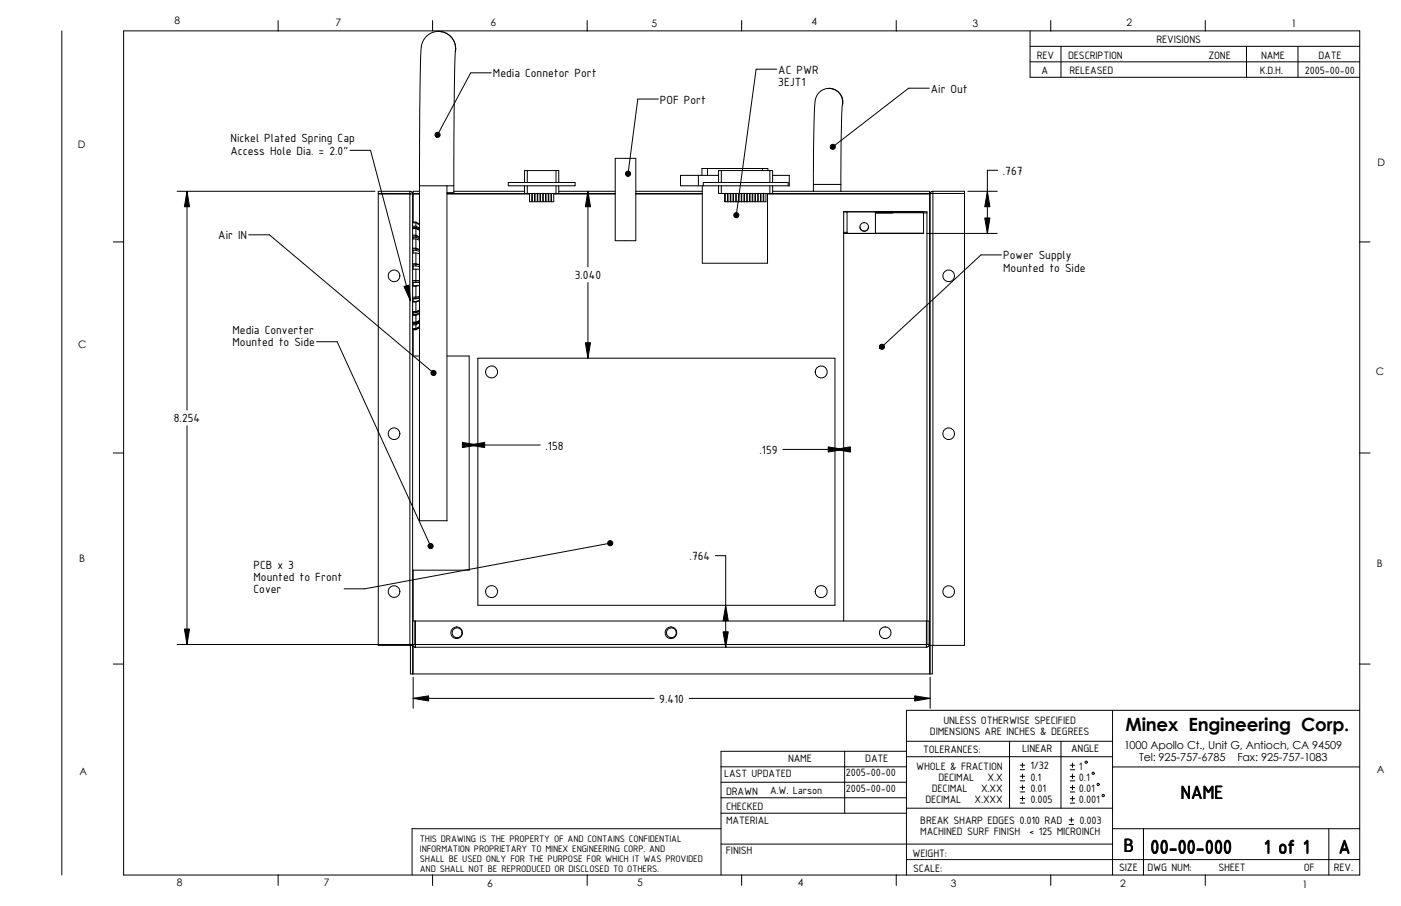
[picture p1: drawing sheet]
<svg xmlns="http://www.w3.org/2000/svg" width="432mm" height="279mm" viewBox="0 0 432 279" stroke-linecap="round" stroke-linejoin="round" font-family="sans-serif">
<g fill="none" stroke="#000" stroke-width=".31">
<path d="M19 9.5v260.4M38.1 9.5h381v260.4h-381zM85.7 6.3v3.2M133.3 6.3v3.2M135.1 9.7a5.8 5.8 0 0 0-5.4 6.5l-.3 17.5-.1 23.6M135.1 9.7a5.3 5.3 0 0 1 5.3 5.3M135.1 9.7h.1M135.1 9.7h-.5M135.2 9.7a5.3 5.3 0 0 1 5.3 5.3M140.3 15.9l-.3 10.7-.1 30.7M140.4 15v.9M181 6.3v3.2"/>
<path d="M228.6 6.3v3.2M276.2 6.3v3.2M317.5 14.3h101.6M317.5 19.1h101.6M317.5 9.5v14.3h101.6M323.9 6.3v3.2M327 14.3v9.5M371.5 6.3v3.2M384.2 14.3v9.5M400 14.3v9.5M151.4 22.5h-6.3l-10.2 19.1M202.9 30.5h-6.3l-3 23.1"/>
<path d="M239.4 21.3h-6.4l-6.1 45.1M255.5 27.2a4.7 4.7 0 0 0-4.4 5.3l-.4 24.4M255.5 27.2a4.2 4.2 0 0 1 4.1 5.2 4.3 4.3 0 0 0-4.1-5.2zM259.6 32.4l-.4 10.3v14.2M286.4 27.2h-6.3l-23.4 18.1M54.6 59h61M57.6 59l.8 4.8h-1.6zM57.6 59v67.5M107.8 46.4h6.4l12.3 46.4M126.3 59.7l.2 .1M126.3 59l.6 .2 .3 .6h-10.6v139.2h10.6M126.3 59h-9.7v.7h9.7"/>
<path d="M126.3 59v.7M126.3 59.8v139.2M127.3 59.8h2M129.3 57.3v103.3h8.5v-103.3M129.3 57.3h10.6M129.3 59h-2v9.5M129.3 59.7h-2.2l.1 148.1M134.4 41a.79 .79 0 0 1 1.2 .5 .79 .79 0 0 1-1.1 .8l.4-.7-.4 .7-.4-.7zM137.8 59.8h25.4M137.8 59.7h33.6M139.9 57.3v2.1h-2.1M139.9 59h21.8"/>
<path d="M156.7 56.3h20.5v1h-20.5zM161.7 57.3v2.4M162.5 52.6v3.7M162.5 57.3v2.4M163.2 59.7v2.5h.7v-2.5M163.9 59.8h.2M164.1 59.7v2.5h.6v-2.5M164.7 59.8h.2M164.9 59.7v2.5h.7v-2.5M165.6 59.8h.2M165.8 59.7v2.5h.6v-2.5M166.4 59.8h.2"/>
<path d="M166.6 59.7v2.5h.7v-2.5M167.3 59.8h.1M167.4 59.7v2.5h.7v-2.5M168.1 59.8h.2M168.3 59.7v2.5h.7v-2.5M169 59.8h.1M169.1 59.7v2.5h.7v-2.5M169.8 59.8h.2M170 59.7v2.5h.7v-2.5M170.7 59.8h18.9M171.4 52.6h.8v3.7M171.4 59.7h.8"/>
<path d="M171.4 52.6h-9.7v3.7M171.4 52.6v3.7M171.4 57.3v2.4M172.2 57.3v2.4M172.2 59.7h17.4M172.2 59h17.4M181.2 59l.8 4.8h-1.6zM181.2 59v23.3M189.6 48.8h6.4v25.4h-6.4zM193.1 53a.79 .79 0 0 1 1.2 .3 .79 .79 0 0 1-.8 1.1l.1-.8-.1 .8-.7-.5v-.5zM196 59.8h20.5M196 59.7h20.5"/>
<path d="M196 59h20.5M215.2 54.1v3.2M216.5 57.3v23.9h20.1v-21.5M216.8 57.3v-1h26.1v1M218 52v2.1M221.5 57.3v2.4h65.2M221.5 56.3v-3.7h16.6v3.7M221.5 54.1h-11.8v3.2h33.6v-3.2h-5.2M222.3 52.6v3.7M222.3 57.3v2.4M223.3 59.7v2.5h7.7v-2.5M223.5 59.7v2.5"/>
<path d="M224.2 59.7v2.5M224.4 59.7v2.5M225.1 59.7v2.5M225.2 59.7v2.5M225.9 59.7v2.5M226.1 59.7v2.5M226.8 59.7v2.5M226.9 59.7v2.5M227.6 59.7v2.5M227.8 59.7v2.5M228.5 59.7v2.5M228.6 59.7v2.5"/>
<path d="M229.3 59.7v2.5M229.5 59.7v2.5M230.1 59.7v2.5M230.3 59.7v2.5M231.2 59.7v2.5h.6v-2.5M232 59.7v2.5h.7v-2.5M232.9 59.7v2.5h.6v-2.5M233.7 59.7v2.5h.7v-2.5M234.5 59.7v2.5h.7v-2.5M235 52v.6M235.4 59.7v2.5h.7v-2.5M236.6 59.8h49.9"/>
<path d="M236.7 52.6v-.6h-20.4v2.1M237.3 52.6v3.7M237.3 57.3v2.4M238.1 57.3v2.4M238.1 59h48.4v148.8M250.7 56.9v2.1M250.7 56.9h8.5M256.1 44.8a.8 .8 0 0 1 1.1-.1 .8 .8 0 0 1 0 1.2 .8 .8 0 0 1-1.1-.1l.6-.5-.6 .5-.2-.5zM259.2 56.9v2.1M286.7 59.7h10.6M286.7 59.7v148.1M287.5 59l-.5 .2-.3 .4"/>
<path d="M287.5 59h9.8v140h-10.6M287.5 59v140M298.3 59h9.1M304.3 59l.8 4.8h-1.6zM307.5 52.5h-3.2v19.5M34.9 74.6h3.2M76.7 72.4h6.3l50.6 42.6M127.2 78h1M127.2 73.7h1M127.2 76.5h1M127.2 76.7h1M127.2 70.5h1"/>
<path d="M127.2 72.5h1M127.2 72.8h1M127.2 69.7h1M127.2 70.1h1M127.2 68.7h1M127.2 68.5h1l1.1 .6M127.2 70.3h1M127.2 73.2h1M127.2 77.2h1M127.3 70.3v.2M127.3 73.2v.5M127.3 77.2v.8"/>
<path d="M128.2 68.7v1M128.2 70.1v.2M128.2 70.5v2M128.2 72.8v.4M128.2 73.7v2.8M128.2 76.7v.5M128.2 78v3.4M128.2 78l1.1 .2M128.2 76.5l1.1 .4M128.2 73.7l1.1 .4M128.2 76.7l1.1 .4M128.2 72.5l1.1 .5"/>
<path d="M128.2 70.5l1.1 .5M128.2 72.8l1.1 .5M128.2 69.7l1.1 .7M128.2 70.1l1.1 .6M128.2 68.7l1.1 .6M128.2 70.3l1.1 .6M128.2 73.2l1.1 .5M128.2 77.2l1.1 .4M226.4 65.7a.79 .79 0 0 1 1.3 .4 .79 .79 0 0 1-.9 1l.1-.7-.1 .7-.4-.2-.3-.5zM260 65.3h24.6l-14.8 .1v6.5M260 71.6h1.1M261.1 65.3v6.7"/>
<path d="M265 70a1.33 1.33 0 0 0 1.4 1.3 1.33 1.33 0 0 0 1.3-1.3M269.8 65.6l15.9 .1M269.8 65.6h5.3M269.8 65.5h5.3M275.1 65.4v.2M284.6 65.6v6.4h-24.6M285.7 72h21.7M303.5 67.2h1.6l-.8 4.8zM308.7 78.6h-6.4l-30.5 28.3M419.1 74.6h3.2M124.5 88.3l1.5-.4 .5 4.9zM127.2 86.6h2.1h-1.1"/>
<path d="M127.2 83h1M127.2 81.4h1M127.2 88.2h1M127.2 81.5h1M127.2 93.1h1M127.2 97.3h1M127.2 99.4h1M127.2 96.3h1M127.2 92h1M127.2 82h1M127.2 87.1h2.1M127.3 82v1"/>
<path d="M127.3 87.1v1M127.3 92.1v.9M127.3 96.5v.5M127.3 99.7v.2M128.2 81.5v.5M128.2 83v4.1h1.1M128.2 88.2v3.8M128.2 93.1v3.2M128.2 97.3v2.1M128.2 83h1.1M128.2 81.4l1.1 .2M128.2 81.5l1.1 .2"/>
<path d="M128.2 82l1.1 .2M129.1 99l-.9 .4M129.3 91.4l-2.1 .2M129.3 88.1l-1.1 .1M129.3 87.9l-2.1 .2M129.3 95.7l-1.1 .4h-1M129.3 92.8l-1.1 .3M129.3 92.6l-1.1 .4h-1M129.3 96.5l-1.1 .5h-1M129.3 96.8l-1.1 .5M129.3 98.9l-1.1 .5M129.3 99.3l-1.1 .6h-1"/>
<path d="M129.3 99.6l-1.1 .6M129.3 99.1l-1.1 .6h-1M129.3 95.9l-1.1 .4M129.3 96.1l-1.1 .4h-1M129.3 91.8l-1.1 .2M129.3 91.9l-2.1 .2M181.2 87.1v23.4M97.6 105.4h6.3l28.8 63M127.2 100.2h1M127.2 101.3h1M127.2 101.6h1M127.2 101.7h1"/>
<path d="M127.2 109.8h2.1M127.3 101.7v8.1M128.2 100.2v1.1M128.2 101.6v.1M128.2 101.6l1.1-.6-1.1 .7M129.3 100.7l-1.1 .6M133.1 114.4a.8 .8 0 0 1 1.1 .1 .8 .8 0 0 1 0 1l-.6-.5 .6 .5a.8 .8 0 0 1-1.1 .1 .8 .8 0 0 1 0-1.2zM137.8 109.8h6.8v66h-17.4M147.3 110.5h110v76.2h-110zM180.4 105.7h1.6l-.8 4.8zM271.1 106.5a.8 .8 0 0 1 1.2-.2 .8 .8 0 0 1 .1 1.2 .8 .8 0 0 1-1.2 0l.6-.6-.6 .6zM34.9 139.7h3.2"/>
<path d="M57.6 131.3v67.5M142.5 136.4l4.8 .8-4.8 .8zM144.6 137.2l4.8-.8v1.6zM144.6 137.2h21.9M241.2 138.6h18.8M255.3 137.8l4.7 .8-4.7 .8zM257.3 138.6l4.8-.8v1.6zM419.1 139.7h3.2M127.3 175.8v15.7M132.1 167.9a.79 .79 0 0 1 1.2 0 .79 .79 0 0 1-.3 1.2l-.3-.7 .3 .7a.8 .8 0 0 1-.9-.2 .8 .8 0 0 1 0-1zM187.6 166.9l.8-.1 .4 .6-.7 .1 .7-.1a.8 .8 0 0 1-1 .9 .8 .8 0 0 1-.2-1.4zM188.1 167.5l-75.7 14.1h-6.3"/>
<path d="M220.5 171.4h3.2v28.2M54.6 198.8h72.4M56.8 194h1.6l-.8 4.8zM126.5 199v8.8h160M127.2 198.8h158.3M127.2 198.8v-7.3h158.3v8.1M127.3 199.2v8.6M127.9 191.5v7.3l.1 .1M127.9 199.6h157.6M127.9 199.6h.1M128 191.5v8.1l-.6-.2-.2-.6M222.9 194.8h1.6l-.8 4.8z"/>
<path d="M223.7 186.7l.8 4.7h-1.6zM260 191.5v-126.2h25.7v133.5M285.5 198.3h.2M285.7 198.8l-.2 .1M285.7 198.8h.7M285.7 191.5h.7v7.3M286.4 198.8l-.3 .5-.6 .3M287.4 199v8.8h-.7M34.9 204.8h3.2M127.3 215.4l4.8-.8v1.6zM127.3 208.9v9.5M127.3 215.4h74.3"/>
<path d="M212.4 215.4h74.3M281.9 214.6l4.8 .8-4.8 .8zM286.5 207.8h.2M286.7 208.9v9.5M342.9 219.1v50.8M419.1 204.8h3.2M419.1 219.1h-139.7v50.8M222.2 236.5h57.2M260.3 231.7v19.1M279.4 233.4h63.5M279.4 228.6h63.5M279.4 231.7h-57.2v38.1"/>
<path d="M311.1 228.6v20.6M314.4 237.4h1.4M314.4 236h1.4M314.4 239.4h1.4M315.1 235.3v1.4M315.1 238.7v1.4M327 228.6v20.6M329.8 237.4h1.4M329.8 239.4h1.4M329.8 236h1.4M330.5 235.3v1.4M330.5 238.7v1.4"/>
<path d="M342.9 236.5h76.2M222.2 255.6h-95.2v14.3M222.2 250.8h57.2M222.2 241.2h57.2M222.2 246h57.2M279.4 249.2h63.5M314.4 240.8h1.4M314.4 244.2h1.4M314.4 242.8h1.4M314.4 247.6h1.4M314.4 246.3h1.4M315.1 242.1v1.4"/>
<path d="M315.1 245.6v1.4M329.5 254.3h1.4M329.5 252.9h1.4M329.8 240.8h1.4M329.8 244.2h1.4M329.8 247.7h1.4M329.8 246.3h1.4M329.8 242.9h1.4M330.2 252.2v1.4M330.5 242.2v1.3M330.5 245.6v1.4M342.9 255.6h76.2"/>
<path d="M352.4 255.6v14.3M409.6 255.6v14.3M85.7 269.9v3.2M133.3 269.9v3.2M181 269.9v3.2M222.2 260.3h120.7M228.6 269.9v3.2M276.2 269.9v3.2M279.4 265.1h139.7M323.9 269.9v3.2M371.5 269.9v3.2"/>
<circle cx="266.4" cy="70" r="1.34"/>
<circle cx="121.5" cy="85.1" r="1.8"/>
<circle cx="292.4" cy="85.1" r="1.8"/>
<circle cx="151.5" cy="114.7" r="1.86"/>
<circle cx="253.1" cy="114.7" r="1.86"/>
<circle cx="121.5" cy="133.8" r="1.8"/>
<circle cx="292.4" cy="133.8" r="1.8"/>
<circle cx="121.5" cy="182.4" r="1.8"/>
<circle cx="140.8" cy="195.1" r="1.8"/>
<circle cx="140.9" cy="195.1" r="1.52"/>
<circle cx="151.5" cy="182.4" r="1.86"/>
<circle cx="206.8" cy="195.1" r="1.8"/>
<circle cx="206.9" cy="195.1" r="1.52"/>
<circle cx="253.1" cy="182.4" r="1.86"/>
<circle cx="272.8" cy="195.1" r="1.8"/>
<circle cx="292.4" cy="182.4" r="1.8"/>
<circle cx="334.8" cy="235.1" r=".35"/>
<circle cx="336.9" cy="238.5" r=".35"/>
<circle cx="338.5" cy="241.9" r=".35"/>
<circle cx="340" cy="245.3" r=".35"/>
</g>
<g fill="#000">
<path d="M57.6 59l.8 4.8h-1.6zM181.2 59l.8 4.8h-1.6zM304.3 59l.8 4.8h-1.6zM303.5 67.2h1.6l-.8 4.8zM124.5 88.3l1.5-.4 .5 4.9zM180.4 105.7h1.6l-.8 4.8zM144.6 137.2l4.8-.8v1.6zM142.5 136.4l4.8 .8-4.8 .8zM257.3 138.6l4.8-.8v1.6zM255.3 137.8l4.7 .8-4.7 .8zM56.8 194h1.6l-.8 4.8zM223.7 186.7l.8 4.7h-1.6z"/>
<path d="M222.9 194.8h1.6l-.8 4.8zM127.3 215.4l4.8-.8v1.6zM281.9 214.6l4.8 .8-4.8 .8z"/>
<path d="M134.4 41a.79 .79 0 0 1 1.2 .5 .79 .79 0 0 1-1.1 .8l.4-.7-.4 .7-.4-.7z" fill-rule="evenodd"/>
<path d="M193.1 53a.79 .79 0 0 1 1.2 .3 .79 .79 0 0 1-.8 1.1l.1-.8-.1 .8-.7-.5v-.5z" fill-rule="evenodd"/>
<path d="M256.1 44.8a.8 .8 0 0 1 1.1-.1 .8 .8 0 0 1 0 1.2 .8 .8 0 0 1-1.1-.1l.6-.5-.6 .5-.2-.5z" fill-rule="evenodd"/>
<path d="M226.4 65.7a.79 .79 0 0 1 1.3 .4 .79 .79 0 0 1-.9 1l.1-.7-.1 .7-.4-.2-.3-.5z" fill-rule="evenodd"/>
<path d="M133.1 114.4a.8 .8 0 0 1 1.1 .1 .8 .8 0 0 1 0 1l-.6-.5 .6 .5a.8 .8 0 0 1-1.1 .1 .8 .8 0 0 1 0-1.2z" fill-rule="evenodd"/>
<path d="M271.1 106.5a.8 .8 0 0 1 1.2-.2 .8 .8 0 0 1 .1 1.2 .8 .8 0 0 1-1.2 0l.6-.6-.6 .6z" fill-rule="evenodd"/>
<path d="M132.1 167.9a.79 .79 0 0 1 1.2 0 .79 .79 0 0 1-.3 1.2l-.3-.7 .3 .7a.8 .8 0 0 1-.9-.2 .8 .8 0 0 1 0-1z" fill-rule="evenodd"/>
<path d="M187.6 166.9l.8-.1 .4 .6-.7 .1 .7-.1a.8 .8 0 0 1-1 .9 .8 .8 0 0 1-.2-1.4z" fill-rule="evenodd"/>
</g>
<g font-size="6.4">
<text x="363.9" y="246.3">NAME</text>
<text x="346.3" y="262.8">B</text>
<text x="354.6" y="263.2">00-00-000</text>
<text x="389.6" y="263.2">1 of 1</text>
<text x="412.5" y="263.3">A</text>
</g>
<text font-size="5.6" x="346.8" y="225.3">Minex Engineering Corp.</text>
<g font-size="3.9">
<text x="151.9" y="23.9">Media Connetor Port</text>
<text x="239.9" y="22.7">AC PWR</text>
<text x="239.9" y="26.5">3EJT1</text>
<text x="286.9" y="28.6">Air Out</text>
<text x="203.4" y="31.9">POF Port</text>
<text x="71" y="47.8">Access Hole Dia. = 2.0&quot;</text>
<text x="71" y="43.9">Nickel Plated Spring Cap</text>
<text x="309.1" y="53.9">.767</text>
<text x="67.3" y="73.8">Air IN</text>
<text x="309.2" y="83.8">Mounted to Side</text>
<text x="309.2" y="80">Power Supply</text>
<text x="177.1" y="86.1">3.040</text>
<text x="71.7" y="106.8">Mounted to Side</text>
<text x="71.7" y="103">Media Converter</text>
<text x="53.6" y="130.3">8.254</text>
<text x="168.1" y="138.6">.158</text>
<text x="234.1" y="140">.159</text>
<text x="212.6" y="172.7">.764</text>
<text x="78.1" y="179.2">Mounted to Front</text>
<text x="78.1" y="175.4">PCB x 3</text>
<text x="78.1" y="183">Cover</text>
<text x="203.2" y="216.8">9.410</text>
</g>
<g font-size="3.6">
<text x="356.4" y="13.4">REVISIONS</text>
<text x="319.6" y="18.2">REV</text>
<text x="321" y="22.7">A</text>
<text x="329.2" y="18.2">DESCRIPTION</text>
<text x="329.6" y="22.7">RELEASED</text>
<text x="372.4" y="18.1">ZONE</text>
<text x="388.7" y="18.1">NAME</text>
<text x="406.4" y="18.1">DATE</text>
<text x="286.6" y="226.7">DIMENSIONS ARE INCHES &amp; DEGREES</text>
<text x="290.8" y="223.3">UNLESS OTHERWISE SPECIFIED</text>
<text x="284.5" y="232.2">TOLERANCES:</text>
<text x="315.1" y="232">LINEAR</text>
<text x="330.1" y="231.9">ANGLE</text>
<text x="242.9" y="234.9">NAME</text>
<text x="266.7" y="234.9">DATE</text>
<text x="282.4" y="237.4">WHOLE &amp; FRACTION</text>
<text x="317.6" y="237.3">1/32</text>
<text x="332.5" y="237.4">1</text>
<text x="223.8" y="245.1">DRAWN</text>
<text x="287.2" y="244.2">DECIMAL</text>
<text x="289.2" y="240.8">DECIMAL</text>
<text x="302.4" y="244.2">X.XX</text>
<text x="304.4" y="240.8">X.X</text>
<text x="317.6" y="240.7">0.1</text>
<text x="317.6" y="244.2">0.01</text>
<text x="332.5" y="244.2">0.01</text>
<text x="332.5" y="240.8">0.1</text>
<text x="223.8" y="249.9">CHECKED</text>
<text x="285.2" y="247.6">DECIMAL</text>
<text x="300.4" y="247.6">X.XXX</text>
<text x="317.6" y="247.6">0.005</text>
<text x="332.5" y="247.7">0.001</text>
<text x="223.8" y="254">MATERIAL</text>
<text x="283.6" y="257.6">MACHINED SURF FINISH</text>
<text x="283.6" y="254.1">BREAK SHARP EDGES 0.010 RAD</text>
<text x="317.2" y="257.6">&lt; 125 MICROINCH</text>
<text x="332.7" y="254.1">0.003</text>
<text x="223.8" y="263.3">FINISH</text>
<text x="281.3" y="264.2">WEIGHT:</text>
<text x="281.4" y="268.9">SCALE:</text>
<text x="344.9" y="268.6">SIZE</text>
<text x="353.7" y="268.7">DWG NUM:</text>
<text x="375.5" y="268.7">SHEET</text>
<text x="401.8" y="268.7">OF</text>
<text x="411.1" y="268.7">REV.</text>
</g>
<g font-size="3.5">
<text x="388.3" y="22.9">K.D.H.</text>
<text x="402.1" y="22.9">2005-00-00</text>
<text x="223.2" y="239.5">LAST UPDATED</text>
<text x="260.7" y="239.4">2005-00-00</text>
<text x="237.3" y="244.7">A.W. Larson</text>
<text x="260.6" y="244.1">2005-00-00</text>
</g>
<g font-size="3.4">
<text x="346.4" y="230.8">1000 Apollo Ct., Unit G, Antioch, CA 94509</text>
<text x="351.1" y="234.7">Tel: 925-757-6785</text>
<text x="381.4" y="234.7">Fax: 925-757-1083</text>
</g>
<g font-size="3.2">
<text x="53.8" y="7.4">8</text>
<text x="103.4" y="7.9">7</text>
<text x="151.2" y="8.1">6</text>
<text x="200.8" y="8.4">5</text>
<text x="250.1" y="7.7">4</text>
<text x="299.7" y="8.2">3</text>
<text x="347.2" y="7.9">2</text>
<text x="397.9" y="8.3">1</text>
<text x="24" y="45.5">D</text>
<text x="424.5" y="51.1">D</text>
<text x="24.1" y="107.3">C</text>
<text x="424.1" y="115.6">C</text>
<text x="24.4" y="173.2">B</text>
<text x="424.3" y="174.8">B</text>
<text x="24.5" y="238.9">A</text>
<text x="424.3" y="238.4">A</text>
<text x="129.4" y="259.7">THIS DRAWING IS THE PROPERTY OF AND CONTAINS CONFIDENTIAL</text>
<text x="129.4" y="262.7">INFORMATION PROPRIETARY TO MINEX ENGINEERING CORP. AND</text>
<text x="129.4" y="265.8">SHALL BE USED ONLY FOR THE PURPOSE FOR WHICH IT WAS PROVIDED</text>
<text x="129.4" y="268.8">AND SHALL NOT BE REPRODUCED OR DISCLOSED TO OTHERS.</text>
<text x="54.5" y="273.3">8</text>
<text x="99.8" y="273.3">7</text>
<text x="150.1" y="273.7">6</text>
<text x="196.4" y="273.3">5</text>
<text x="245.9" y="273.3">4</text>
<text x="293" y="273.4">3</text>
<text x="345.3" y="273.5">2</text>
<text x="401.3" y="273.7">1</text>
</g>
</svg>
